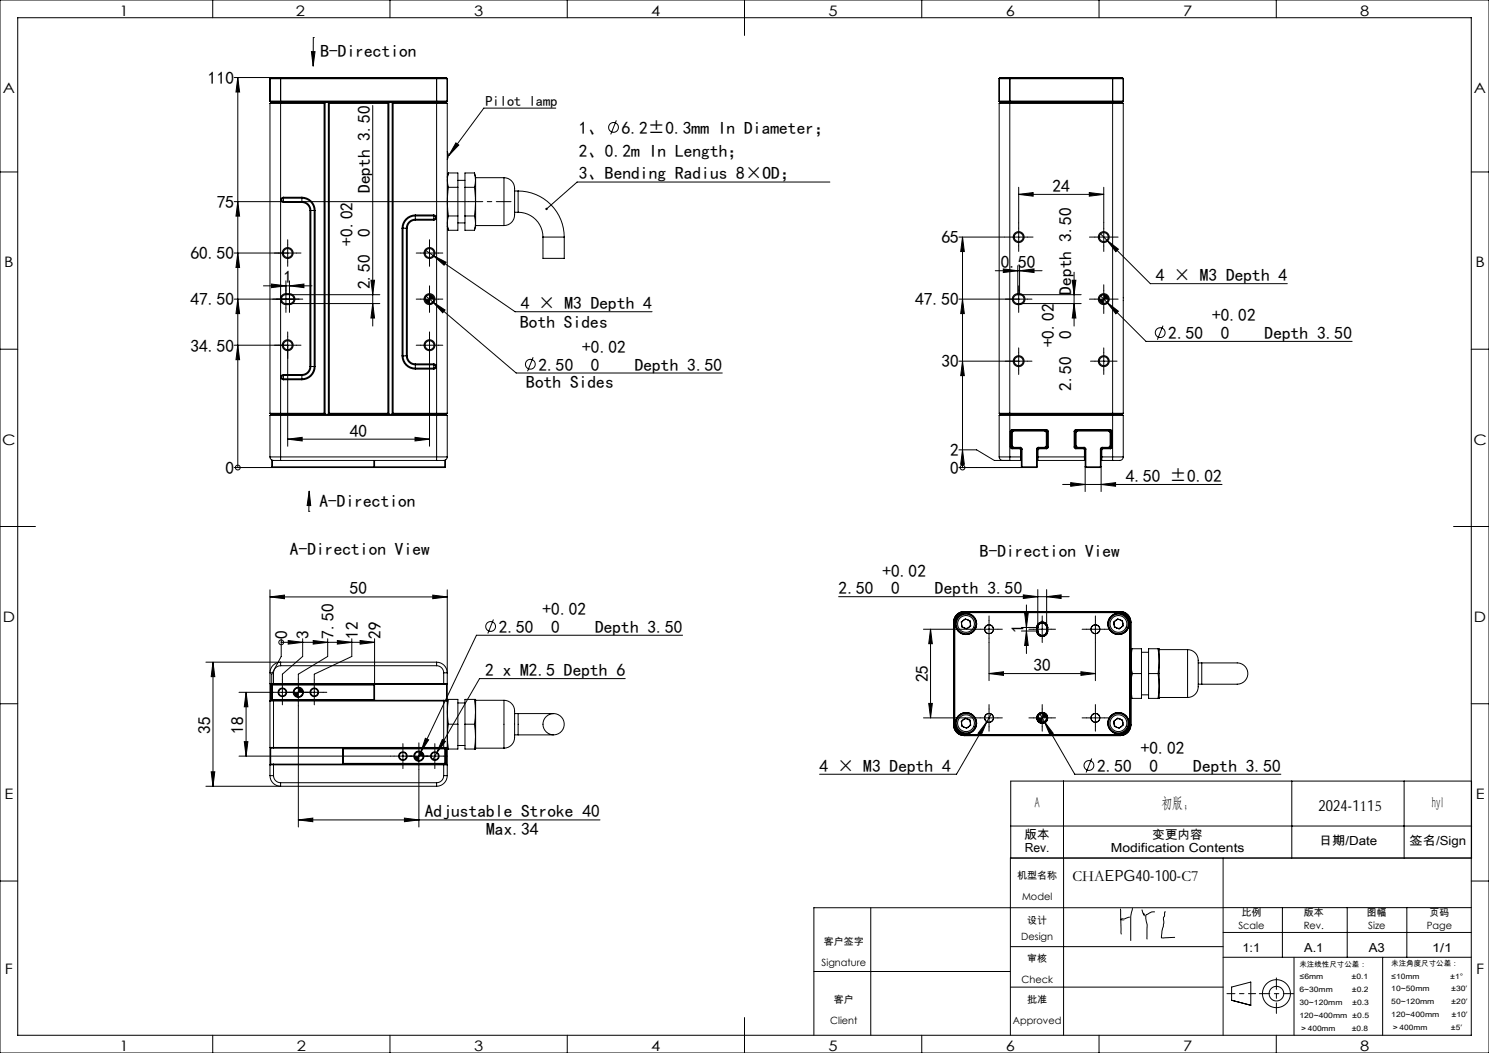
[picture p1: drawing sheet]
<svg xmlns="http://www.w3.org/2000/svg" width="420mm" height="297mm" viewBox="0 0 420 297" stroke-linecap="round" stroke-linejoin="round" font-family="sans-serif">
<g fill="none" stroke="#000" stroke-width=".28">
<path d="M0 0h420v297h-420zM5 5h410v287h-410zM60 0v5M87.8 14.6h1.1l-.6 4zM88.4 10.6h.1M88.4 10.6l-.1 8M110 0v5M160 0v5M210 0v10M260 0v5M310 0v5M360 0v5"/>
<path d="M67.1 21.9l.5 4.1h-1zM67.1 21.9v110M76.2 22.2l.3-.3h2.7v62.1M76.2 22.2h50M76.2 28.6h50M76.2 29.2h15.2M76.2 22.2v6.4M76.2 29.2v87.4M76.2 28.6l.3 .3M76.5 28.9h49.4M76.5 28.9l-.3 .3M91.4 29.2v87.4"/>
<path d="M91.7 29l-.3 .2M91.7 29v87.8M91.8 28.9l-.1 .1M92.6 28.9v.1M92.6 29l.3 .2M92.6 29v87.8M92.9 29.2h16.5M92.9 29.2v87.4M105.1 29.8v62.2M109.4 29.2v87.4M109.7 29l-.3 .2M109.7 29v87.8"/>
<path d="M109.8 28.9l-.1 .1M110.6 28.9v.1M110.6 29l.3 .2M110.6 29v87.8M110.9 29.2h15.3M110.9 29.2v87.4M123.2 21.9h2.7l.3 .3M123.2 21.9h-57.1M123.2 21.9v107M125.9 28.9l.3 .3M126.2 22.2v6.4M126.2 29.2v87.4"/>
<path d="M126.2 28.6l-.3 .3M156.8 30.5h-20.3l-9.9 13.4M173.8 34l-1.5 3.9M281.8 22.2h35M281.8 28.6h35M281.8 29.2h35M281.8 28.6l.3 .3M281.8 22.2v6.4M281.8 29.2v87.4M282.1 28.9h34.4M282.1 28.9l-.3 .3M284.8 21.9h-2.7l-.3 .3"/>
<path d="M284.8 21.9h29M284.8 21.9v107M313.8 21.9h2.7l.3 .3M313.8 21.9v107M316.5 28.9l.3 .3M316.8 29.2v87.4M316.8 22.2v6.4M316.8 28.6l-.3 .3M0 48.5h5M66.1 56.9h66.1M67.1 56.9l.5 4.1h-1zM80 55.6a.74 .74 0 0 0-.8 .8 .74 .74 0 0 0 .8 .7"/>
<path d="M80 55.9a.46 .46 0 0 0-.5 .5 .46 .46 0 0 0 .5 .4M80 55.9v.9M80 55.6h5.2M80 57.1h5.2M80 55.9h5.2M80 55.6v.3M80 56.8v.3M85.2 55.6a3.7 3.7 0 0 1 3.7 3.8M85.2 57.1a2.26 2.26 0 0 1 2.2 2.3M85.2 55.9a3.5 3.5 0 0 1 3.4 3.5M85.2 56.8a2.54 2.54 0 0 1 2.5 2.6M85.2 55.9v.9"/>
<path d="M85.2 55.6v.3M85.2 56.8v.3M87.4 59.4v44M87.4 59.4h.3M87.7 59.4h.9M87.7 59.4v44M88.6 59.4v44M88.6 59.4h.3M88.9 59.4v44M126.2 42.8l.3 1.1-.3 1.1M126.5 48.8a7.2 7.2 0 0 0 0 4M126.5 52.8l-.1 1a28 28 0 0 0 .1 7.1"/>
<path d="M126.5 48.8h2.7v16.2h-2.7M126.5 48.8l-.3 1.2M126.5 52.8h2.7M128.6 40.3l.8 .6-2.8 3zM129.2 50.9h2M131.2 52.8h2.6M133.8 52.8l.2 1a28 28 0 0 1-.2 7.1M133.8 48.8a7.2 7.2 0 0 1 0 4M133.8 48.8l.4 1.2v13.8l-.4 1.2M133.8 48.8h-2.6v16.2h2.6M134.2 50.1h8M142.2 50.1a3.3 3.3 0 0 1 3 4.2v4.9a3.5 3.5 0 0 1-3 4.4"/>
<path d="M142.2 50.1v13.5M145.2 53.9h1M145.2 59.9h1M146.2 59.9a7 7 0 0 1 7 7M146.2 53.9a13 13 0 0 1 13 13M146.2 53.9v6M234.1 51.3h-71.3l-8.6 7.6M287.3 54.8l4.1-.5v1zM287.3 52.8v10M287.3 54.8h24M307.3 54.3l4 .5-4 .5zM311.3 52.8v10"/>
<path d="M415 48.5h5M67.1 71.4l.5 4.1h-1zM80.7 79.2v7.7M81.2 68.9v5M81.7 79.2v7.7M83.7 71.4h-17.6M104.6 79h1l-.5 4.1zM113.4 64.4v36M113.4 64.4h.3M113.7 64.4h.9M113.7 64.4v36M114.6 64.4h.3"/>
<path d="M114.6 64.4v36M114.9 64.4v36M117.2 62.1a2.26 2.26 0 0 0-2.3 2.3M117.2 60.6a3.7 3.7 0 0 0-3.8 3.8M117.2 60.9a3.5 3.5 0 0 0-3.5 3.5M117.2 61.8a2.54 2.54 0 0 0-2.6 2.6M117.2 60.9v.9M117.2 60.9h5.2M117.2 62.1h5.2M117.2 60.6h5.2M117.2 60.6v.3M117.2 61.8v.3"/>
<path d="M117.2 61.8h5.2M118.7 71.4h5M120.1 70.7l25.2 17.2h38.6M121.2 68.9v5M122.2 72.1l3.6 1.9-.5 .8zM122.4 60.6a.74 .74 0 0 1 .7 .8 .74 .74 0 0 1-.7 .7M122.4 60.9a.46 .46 0 0 1 .4 .5 .46 .46 0 0 1-.4 .4M122.4 60.9v.9M122.4 60.6v.3M122.4 61.8v.3M126.2 63.8l.3 1.2M126.5 60.9a7.2 7.2 0 0 0 0 4.1"/>
<path d="M126.5 60.9h2.7M129.2 62.9h2M131.2 60.9h2.6M133.8 60.9a7.2 7.2 0 0 1 0 4.1M134.2 63.6h8M153.2 66.9v6h6v-6M153.2 66.9h6M270.5 66.9h12.8M271.5 66.9l.5 4.1h-1zM271.5 66.9v65M280.7 76.4h13.2M283 75.9l4.1 .5-4.1 .5z"/>
<path d="M284.8 66.9h5M287.1 74.9v8.2M287.3 64.4v5M287.6 76.4l4.1-.5v1zM287.6 74.9v8.2a1.25 1.25 0 0 1 1.2 1.3 1.25 1.25 0 0 1-1.2 1.2v.3M302.5 79h1l-.5 4.1zM303 76.8v15.2M308.8 66.9h5M310.5 66l14 14h38.6M311.3 64.4v5M312.2 67.8l3.3 2.5-.8 .7zM0 98.5h5"/>
<path d="M67.1 97.4l.5 4.1h-1zM67.1 84.4l.5 4.1h-1zM74.3 80.6h13.7M76.6 80.1l4.1 .5-4.1 .5zM79.2 84v.8M79.2 84a1.55 1.55 0 0 1 1.5-1.2 1.83 1.83 0 0 1 2.5 1.8 2.19 2.19 0 0 1-3.3 1.1l-.7-.9M79.2 84.8v44.1M79.2 84l.2 .1M79.4 84.1v.6M79.4 84.7a1.25 1.25 0 0 0 1.3 .9h26.4M79.4 84.7l-.2 .1M81.2 94.9v31"/>
<path d="M81.7 80.6l4-.5v1zM81.7 83.1a1.25 1.25 0 0 1 1.2 1.3 1.25 1.25 0 0 1-1.2 1.2M83.7 97.4h-17.6M84.2 84.4h-18.1M105.1 85.6l.5 4.1h-1zM107.1 83.1h-26.4a1.25 1.25 0 0 0-1.3 1M118.7 97.4h5M118.7 84.4h5M120.2 83.6l25.4 21.6h58.1M121.2 83.1l-.9 .4-.4 .9M121.2 81.9v5M121.2 94.9v31"/>
<path d="M122.1 85.2l3.4 2.2-.6 .8zM122.4 84.4l-.4 .9-.8 .3M271.5 84.4l.5 4.1h-1zM287.1 85.9a1.58 1.58 0 0 1-1.5-1.8 1.58 1.58 0 0 1 2-1.3 1.55 1.55 0 0 1 1.5 1.6 1.55 1.55 0 0 1-1.5 1.5M287.1 83.1a1.25 1.25 0 0 0-1.3 1.3 1.25 1.25 0 0 0 1.3 1.2M287.1 85.6v.3M287.1 83.1h17.9M287.1 85.6h17.9M287.1 85.9h.5M287.3 81.9v5M287.3 99.4v5M289.8 84.4h-19.3"/>
<path d="M303 85.6l.5 4.1h-1zM308.8 84.4h5M310.5 83.5l12.8 12.8h58.1M311.3 81.9v5M311.3 99.4v5M311.3 83.1l-.8 .4-.4 .9M312.2 85.3l3.3 2.5-.8 .7zM312.6 84.4l-.4 .9-.9 .3M328 91.8l-1.5 4M415 98.5h5M76.2 116.6h15.2M76.2 117.2h50"/>
<path d="M76.2 117.2v11.7M76.2 116.6l.3 .3M76.5 116.9h49.4M76.5 116.9l-.3 .3M80 105.6a.74 .74 0 0 0-.8 .8 .74 .74 0 0 0 .8 .7M80 105.9a.46 .46 0 0 0-.5 .5 .46 .46 0 0 0 .5 .4M80 105.9v.9M80 105.6h5.2M80 107.1h5.2M80 105.6v.3M80 106.8v.3M80 105.9h5.2"/>
<path d="M80 106.8h5.2M85.2 105.9v.9M85.2 105.6v.3M85.2 106.8v.3M87.4 103.4a2.26 2.26 0 0 1-2.2 2.2M87.4 103.4h.3M87.7 103.4a2.54 2.54 0 0 1-2.5 2.5M87.7 103.4h.9M88.6 103.4a3.5 3.5 0 0 1-3.4 3.4M88.6 103.4h.3M88.9 103.4a3.7 3.7 0 0 1-3.7 3.7M91.4 116.6l.3 .2"/>
<path d="M91.7 116.8l.1 .1M92.6 116.8v.1M92.9 116.6h16.5M92.9 116.6l-.3 .2M109.4 116.6l.3 .2M109.7 116.8l.1 .1M110.6 116.8v.1M110.9 116.6h15.3M110.9 116.6l-.3 .2M113.4 100.4a3.7 3.7 0 0 0 3.8 3.7M113.4 100.4h.3M113.7 100.4a3.5 3.5 0 0 0 3.5 3.4"/>
<path d="M113.7 100.4h.9M114.6 100.4a2.54 2.54 0 0 0 2.6 2.5M114.6 100.4h.3M114.9 100.4a2.26 2.26 0 0 0 2.3 2.2M117.2 102.9v.9M117.2 104.1h5.2M117.2 102.6h5.2M117.2 102.6v.3M117.2 103.8v.3M117.2 102.9h5.2M117.2 103.8h5.2M122.4 102.6a.74 .74 0 0 1 .7 .8 .74 .74 0 0 1-.7 .7"/>
<path d="M122.4 102.9a.46 .46 0 0 1 .4 .5 .46 .46 0 0 1-.4 .4M122.4 102.9v.9M122.4 102.6v.3M122.4 103.8v.3M125.9 116.9l.3 .3M126.2 117.2v11.7M126.2 116.6l-.3 .3M150.4 100.8l-1.6 3.9M271.5 101.9l.5 4.1h-1zM281.8 116.6h35M281.8 117.2h35M281.8 117.2v11.7"/>
<path d="M281.8 116.6l.3 .3M282.1 116.9h34.4M282.1 116.9l-.3 .3M289.8 101.9h-19.3M308.8 101.9h5M316.5 116.9l.3 .3M316.8 117.2v11.7M316.8 116.6l-.3 .3M67.1 131.9h.1M76.2 128.9h3M76.2 128.9a1.34 1.34 0 0 0 1.8 1h1.2M76.7 129.7v2"/>
<path d="M76.7 131.7h49M76.9 129.8v2.1l-.2-.2M79.2 128.9v1M79.2 129.9h44M79.2 128.9h44M81.2 123.9l4-.5v1zM81.2 123.9h40M87.2 138.5l.4 4.1h-1zM87.2 138.5l-.1 5.7M105.5 129.9v2l.2-.2v-1.8M117.1 123.4l4.1 .5-4.1 .5zM123.2 128.9h3"/>
<path d="M123.2 128.9v1M125.5 131.9h-59.4M125.5 129.8v2.1M125.7 129.7v2M125.7 131.7l-.2 .2M126.2 128.9a1.34 1.34 0 0 1-1.9 1h-1.1M270.5 126.9h5l5 3h7.4M271.5 126.9l.5 4.1h-1zM271.5 131.9h.1M281.8 128.9h3M281.8 128.9a1.34 1.34 0 0 0 1.9 1h1.1v-1M284.8 128.9h3.3"/>
<path d="M285 126.1l.1 .3 .4 .2M285 121.7v4.4M285 126.1h.2M285 121.7h.2M285.2 126.1l.3 .3M285.2 121.7v4.4M285.3 121.9v4M285.3 121.9l.2 .1M285.3 125.9l.5 .5 .1-.2M285.5 121.2l-.4 .1-.1 .4M285.5 121.4l-.3 .3M285.5 126.4h2.3"/>
<path d="M285.5 126.6h2.1M285.5 121.2h9.7M285.5 121.2v.2M285.5 126.4v.2M285.5 121.4h9.7M285.5 125.8l.4 .4M285.5 122v3.8M285.5 125.8l-.2 .1M285.9 126.2h1.9M285.9 121.6l-.4 .4M285.9 121.6h8.9M285.9 121.6l-.1-.2-.5 .5"/>
<path d="M287.6 126.6l.3 .3M287.6 126.6v-.2l.3 .1 .2 .4h-.2M287.8 126.2l.3 .1 .2 .4M287.8 126.4l.3 .3M287.8 126.2v.2M287.9 126.9v3M288.1 128.9v.8M288.1 131.7h4.5M288.1 126.7h.2M288.1 126.7v2.2M288.1 129.7v2M288.1 129.7l-.2 .2"/>
<path d="M288.3 126.7v5.2l-.2-.2M292.4 131.9h-21.9M292.4 126.7v5.2M292.4 126.7h.2M292.6 128.9v.8M292.6 128.9h13.5M292.6 131.7l-.2 .2M292.6 126.7v2.2M292.6 129.7v2M292.6 129.7l.2 .2M292.8 126.9v3M292.8 129.9h13.1"/>
<path d="M292.9 126.2l-.4 .1-.1 .4M292.9 126.4l-.3 .3M292.9 126.2h1.9M292.9 126.4h2.3M292.9 126.2v.2M293.1 126.6l-.3 .3M293.1 126.6v-.2l-.4 .1-.1 .4h.2M293.1 126.6h2.1M294.8 121.6l.3 .4M294.8 126.2v.2M294.8 121.4v.2M294.8 121.4l.5 .5"/>
<path d="M294.9 121.4h.1M294.9 126.4h.1M295.1 122v3.8M295.1 125.8l-.3 .4M295.1 125.8l.2 .1M295.2 121.2l.3 .1 .2 .4M295.2 121.4l.3 .3M295.2 121.2v.2M295.2 126.4v.2M295.3 121.9l-.2 .1M295.3 125.9l-.5 .5M295.3 121.9v4"/>
<path d="M295.5 126.1l-.3 .3M295.5 126.1h.2M295.5 121.7h.2M295.5 121.7v4.4M295.7 126.1l-.2 .3-.3 .2M295.7 121.7v4.4M299.7 136.6h45M302 136.1l4.1 .5-4.1 .6zM303 126.1l.1 .3 .4 .2M303 121.7v4.4M303 126.1h.2M303 121.7h.2"/>
<path d="M303.2 126.1l.2 .3h2.4M303.2 121.7v4.4M303.3 121.4v4.9M303.3 125.9l.5 .5 .1-.2M303.3 121.9l.2 .1M303.3 121.9v4M303.5 121.2l-.4 .1-.1 .4M303.5 121.2v.5M303.5 126.6h2.1M303.5 121.2h9.7M303.5 126v.6M303.5 122v3.8"/>
<path d="M303.5 125.8l.4 .4M303.5 125.8l-.2 .1M303.9 126.2h1.9M303.9 121.6h8.9M303.9 121.6l-.4 .4M303.9 121.6l-.1-.2-.5 .5M305.6 126.6l.3 .3M305.6 126.6v-.2l.3 .1 .2 .4h-.2M305.8 126.2l.3 .1 .2 .4M305.8 126.4l.3 .3M305.8 126.2v.2M305.9 126.9v3"/>
<path d="M306.1 128.9v9.7M306.1 126.7v2.2M306.1 126.7h.2M306.1 129.7l-.2 .2M306.3 131.9h4.1M306.3 131.9l-.2-.2h4.5l-.2 .2M306.3 126.7v5.2M310.4 126.7h.2M310.4 126.7v5.2M310.6 136.6l4.1-.5v1.1zM310.6 128.9v9.7M310.6 126.7v2.2"/>
<path d="M310.6 128.9h3.2M310.6 129.7l.2 .2M310.8 126.9v3M310.8 129.9h3M310.9 126.2l-.4 .1-.1 .4M310.9 126.4l-.3 .3M310.9 126.2h1.9M310.9 126.4h2.3M310.9 126.2v.2M311.1 126.6l-.3 .3M311.1 126.6v-.2l-.4 .1-.1 .4h.2M311.1 126.6h2.1"/>
<path d="M312.8 121.6l.3 .4M312.8 121.6v-.2l.5 .5M313.1 122v3.8M313.1 125.8l-.3 .4M313.1 125.8l.2 .1M313.2 121.2l.3 .1 .2 .4M313.2 121.4h-9.7l-.3 .3M313.2 121.4l.3 .3M313.2 121.2v.2M313.2 126.4v.2M313.3 125.9l-.5 .5v-.2M313.3 121.9v4"/>
<path d="M313.3 121.9l-.2 .1M313.5 126.1l-.3 .3M313.5 126.1h.2M313.5 121.7h.2M313.5 121.7v4.4M313.7 126.1l-.2 .3-.3 .2M313.7 121.7v4.4M313.8 128.9v1M313.8 128.9h3M316.8 128.9a1.34 1.34 0 0 1-1.9 1h-1.1M0 148.5h10M87.1 144.2h.1"/>
<path d="M410 148.5h10M76.2 168.4l4-.5v1zM76.2 166.4v52.4M76.2 168.4h50M122.1 167.9l4.1 .5-4.1 .5zM126.2 166.4v52.4M139.2 174.7l-1.6 4M192.5 179.2h-58.1l-15.7 32.9M236.5 168.3h65.1M260.5 177.5h14.7M262.5 177.5l.5 4.1h-1zM262.5 177.5v25"/>
<path d="M269 175.5h.3M269 175.5v29M269.3 175.5v29M271.1 175.4l1.2-.9 1.3 .6 .2 1.4-1.1 .9-1.4-.5zM272 172.8a2.7 2.7 0 0 0-2.7 2.7M272 172.5a3 3 0 0 0-3 3M272 172.8h44M272 172.5v.3M272 172.5h44M276.5 177.5h5M279 175v5M288.6 167.8l4.1 .5-4.1 .5z"/>
<path d="M289 172.9h1l-.5 4.1zM289.5 170.6v13.7M289.5 178l.5 4.1h-1zM291.5 177.5h5M292.7 166.3v11.7M292.7 178a1.25 1.25 0 0 0 1.3 1.2 1.25 1.25 0 0 0 1.2-1.2M292.7 178h-4.6M294 175v5M295.2 178h.3M295.2 168.3l4.1-.5v1zM295.2 166.3v11.7M295.5 177a1.55 1.55 0 0 0-1.5-1.6 1.55 1.55 0 0 0-1.6 1.6 1.83 1.83 0 0 0 1.8 2.5 1.55 1.55 0 0 0 1.3-1.5"/>
<path d="M295.5 177h-.3a1.25 1.25 0 0 0-1.2-1.3 1.25 1.25 0 0 0-1.3 1.3h-4.6M295.5 177v1M306.5 177.5h5M309 175v5M314.1 175.4l1.2-.9 1.3 .6 .2 1.4-1.1 .9-1.4-.5zM316 172.8a2.7 2.7 0 0 1 2.7 2.7M316 172.5a3 3 0 0 1 3 3M316 172.5v.3M318.7 175.5v29M318.7 175.5h.3M319 175.5v29M0 198.5h5"/>
<path d="M58.1 186.8h65.1M60.1 186.8l.5 4h-1zM60.1 186.8v35M67.4 195.3h8.7M69.4 195.3l.5 4h-1zM69.4 195.3v18M76.4 193l-.2-.2h50l-.2 .2M76.4 197.5l-.2 .2h50l-.2-.2M76.4 197.5h.5M76.4 193h.5M76.4 193v4.5M76.7 193v.2"/>
<path d="M76.7 197.3v.2M76.7 193.2h29M76.7 197.3h29M76.7 197.3l.2 .2M76.9 197.5h48.3M76.9 193h48.3M76.9 193v4.5M76.9 193l-.2 .2M77.2 195.3h14M77.2 189.8v3.2M77.2 197.5v13.5M79.2 187.8a2 2 0 0 0-2 2"/>
<path d="M79.2 187.8v-1a2.76 2.76 0 0 0-3 3h1M79.2 187.8h44M79.3 181.2h.1M79.3 180.2v5l-2.6 5v7.1M79.3 181.2h26.4M79.7 192.8v5M81.3 180.7l4.1 .5-4.1 .5zM84.2 194l-.9 .4-.4 .9M84.2 199v34.3M84.2 192.8v5M85.4 180.2v5l-5.7 5v1.5M85.4 195.3l-.4 .9-.8 .3"/>
<path d="M88.3 180.7l4.1 .5-4.1 .5zM88.7 192.8v5M92.4 180.2v5l-8.2 5v1.3M95.2 180.7l4 .5-4 .5zM99.2 180.2v5l-10.5 5v1.5M101.6 180.7l4.1 .5-4.1 .5zM105.7 193v.2M105.7 197.3v.2M105.7 193.2l-.2-.2v4.5l.2-.2M105.7 180.2v17.1M123.2 186.8a2.84 2.84 0 0 1 2.9 3h-.9M123.2 186.8v1"/>
<path d="M123.2 187.8a2 2 0 0 1 2 2M125.2 197.5h.8M125.2 193h.8M125.2 189.8v3.2M125.2 197.5v13.5M126 193v4.5M126.2 197.3v.1M126.2 197.3h.3M126.5 197.3a21.3 21.3 0 0 0 0 7M126.5 197.3h2.7v14h-2.7M129.2 198.3h2M133.8 197.3a21.2 21.2 0 0 1 0 7"/>
<path d="M133.8 197.3l.4 .1v13.8l-.4 .1M133.8 197.3h-2.6v14h2.6M134.2 197.5h8M142.2 197.5a3.4 3.4 0 0 1 3 4.3v4.9a3.5 3.5 0 0 1-3 4.3M142.2 197.5v13.5M176.4 191.4h-41.1l-12.1 21M262 198.4h1l-.5 4.1zM279 190l4.1-.5v1zM279 181.2v10.8M279 190h30M279 200v5M304.9 189.5l4.1 .5-4.1 .5z"/>
<path d="M309 200v5M309 181.2v10.8M319 188.9l.3 1.1-.3 1.1M319 196.9l.3 .1M319.3 183a21.2 21.2 0 0 0 0 7M319.3 183l-.3 .1M319.3 190a21.2 21.2 0 0 0 0 7M319.3 190h2.7M319.3 183h2.7v14h-2.7M322 196h2M322 184h2M324 190h2.7"/>
<path d="M326.7 183a21.3 21.3 0 0 1 0 7M326.7 183l.3 .1v13.8l-.3 .1M326.7 190a21.3 21.3 0 0 1 0 7M326.7 183h-2.7v14h2.7M327 183.2h8M327 196.7h8M335 183.2a3.6 3.6 0 0 1 3 4.6v5.3a3.1 3.1 0 0 1-3 3.6M335 183.2v13.5M338 193h1M338 187h1M339 187h9a3.1 3.1 0 0 1 4 3 3.1 3.1 0 0 1-4 3h-9M339 187v6"/>
<path d="M415 198.5h5M59.6 217.7h1l-.5 4.1zM67.4 213.3h42.7M68.9 209.2h1l-.5 4.1zM76.2 218.8a2.84 2.84 0 0 0 3 2.9v-.9M76.2 218.8h1M76.4 215.5l-.2 .2h50l-.2-.2M76.4 211h.8M76.4 211l-.2-.2h50l-.2 .2M76.4 215.5h.8M76.4 211v4.5M77.2 218.8a2 2 0 0 0 2 2"/>
<path d="M77.2 211h48.3M77.2 215.5h48.3M77.2 215.5v3.3M96.7 211v.2M96.7 215.3v.2M96.7 215.3h29M96.7 211.2l.2-.2v4.5l-.2-.2M96.7 211.2h29M96.7 211.2v4.1M111.2 213.3h14M113.7 210.8v5M118.2 212l-.9 .4-.4 .9"/>
<path d="M118.2 217v16.3M118.2 210.8v5M118.7 212.1l-1.1 2.3M119.4 213.3l-.4 .9-.8 .3M120 208.2l.9 .5-2.2 3.4zM122.7 210.8v5M123.2 212.4l-1.1 1.8M124.8 208.6l.8 .5-2.4 3.3zM125.2 218.8h1M125.2 218.8a2 2 0 0 1-2 2M125.2 215.5v3.3M125.5 215.5h.5"/>
<path d="M125.5 211h.5M125.5 211v4.5M125.5 211l.2 .2M125.7 211v.2M125.7 215.3v.2M125.7 211.2v4.1M125.7 215.3l-.2 .2M126 211v4.5M126.2 218.8a3 3 0 0 1-3 3M126.2 211.2v.1M126.2 211.3h.3M126.5 204.3a21.3 21.3 0 0 0 0 7"/>
<path d="M126.5 204.3h2.7M129.2 210.3h2M131.2 204.3h2.6M133.8 204.3a21.2 21.2 0 0 1 0 7M134.2 211h8M145.2 201.3h1M145.2 207.3h1M146.2 201.3h10M146.2 207.3h10M146.2 201.3v6M260.5 202.5h14.7M269 204.5a3 3 0 0 0 3 3"/>
<path d="M269 204.5h.3M269.3 204.5a2.7 2.7 0 0 0 2.7 2.7M271.1 203.4l1.2-.9 1.3 .6 .2 1.4-1.1 .9-1.4-.5zM272 207.2h44M272 207.2v.3M272 207.5h44M276.5 202.5h5M278.4 203.6l-1.6 3.7-.9-.5zM279.6 201.4l-9.8 17h-38.6M293.4 201.4l9.8 17h58.1M294 201.2l-.9 .4-.4 .9M294.6 203.6l2.5 3.2-.9 .5z"/>
<path d="M295.2 202.5l-.3 .9-.9 .3M306.5 202.5h5M307.9 213.9l-1.5 4M314.1 203.4l1.2-.9 1.3 .6 .2 1.4-1.1 .9-1.4-.5zM316 207.2v.3M318.7 204.5a2.7 2.7 0 0 1-2.7 2.7M318.7 204.5h.3M319 204.5a3 3 0 0 1-3 3M79.2 220.8h44M84.2 231.3l4-.6v1.1zM84.2 231.3h85M114.1 230.7l4.1 .6-4.1 .5z"/>
<path d="M123.2 220.8v1M123.2 221.8h-65.1M285.1 220.3h130v21.7h-130zM285.1 233h130M300 220.3v71.7M364.4 220.3v21.7M396.1 220.3v21.7M0 248.5h5M245.6 256v36M316 256.3l.3 7.2M318.7 258.7l-1.5 .5h-.9l-.2 .2M319.3 256.2l.1 .4a12.9 12.9 0 0 0-.5 5.6v3.2"/>
<path d="M322 256.6l1 1.8M325.7 257.2h.1a3.7 3.7 0 0 0-2.4 .7 6.8 6.8 0 0 0 .2 3.4v3.6M328.5 257.2h.1l-.1 1.2-.3 .6 .1 1.2-.5 2.4-.2 1.9 3.8-.1M345 256h-115.4v36M345 256h70M361.7 256v14M380 256v14M396.8 256v14M415 248.5h5M229.6 274h55.4M285 267h60M285 278.4h60"/>
<path d="M345 263h70M345 270h70M347.4 278.4l5.4-1.4v6.5l-5.4-1.4zM365 270v22M390 270v22M60 292v5M110 292v5M160 292v5M210 287v10M260 292v5M310 292v5M360 292v5"/>
<circle cx="173.1" cy="35.9" r="1.38"/>
<circle cx="81.2" cy="71.4" r="1.25"/>
<circle cx="81.2" cy="71.4" r="1.55"/>
<circle cx="121.2" cy="71.4" r="1.55"/>
<circle cx="121.2" cy="71.4" r="1.25"/>
<circle cx="287.3" cy="66.9" r="1.55"/>
<circle cx="287.3" cy="66.9" r="1.25"/>
<circle cx="311.3" cy="66.9" r="1.25"/>
<circle cx="311.3" cy="66.9" r="1.55"/>
<circle cx="81.2" cy="97.4" r="1.25"/>
<circle cx="81.2" cy="97.4" r="1.55"/>
<circle cx="121.2" cy="84.4" r="1.55"/>
<circle cx="121.2" cy="97.4" r="1.55"/>
<circle cx="121.2" cy="84.4" r="1.25"/>
<circle cx="121.2" cy="97.4" r="1.25"/>
<circle cx="311.3" cy="84.4" r="1.25"/>
<circle cx="311.3" cy="84.4" r="1.55"/>
<circle cx="327.3" cy="93.8" r="1.38"/>
<circle cx="149.6" cy="102.7" r="1.38"/>
<circle cx="287.3" cy="101.9" r="1.55"/>
<circle cx="287.3" cy="101.9" r="1.25"/>
<circle cx="311.3" cy="101.9" r="1.25"/>
<circle cx="311.3" cy="101.9" r="1.55"/>
<circle cx="67.1" cy="131.9" r=".68"/>
<circle cx="271.5" cy="131.9" r=".68"/>
<circle cx="138.4" cy="176.7" r="1.38"/>
<circle cx="272.5" cy="176" r="1.25"/>
<circle cx="272.5" cy="176" r="2.37"/>
<circle cx="272.5" cy="176" r="3"/>
<circle cx="272.5" cy="176" r="2.75"/>
<circle cx="279" cy="177.5" r="1.25"/>
<circle cx="309" cy="177.5" r="1.25"/>
<circle cx="315.5" cy="176" r="2.75"/>
<circle cx="315.5" cy="176" r="2.38"/>
<circle cx="315.5" cy="176" r="1.25"/>
<circle cx="315.5" cy="176" r="3"/>
<circle cx="79.3" cy="181.2" r=".68"/>
<circle cx="79.7" cy="195.3" r="1.22"/>
<circle cx="79.7" cy="195.3" r="1.02"/>
<circle cx="84.2" cy="195.3" r="1.45"/>
<circle cx="84.2" cy="195.3" r="1.25"/>
<circle cx="88.7" cy="195.3" r="1.22"/>
<circle cx="88.7" cy="195.3" r="1.02"/>
<circle cx="113.7" cy="213.3" r="1.22"/>
<circle cx="113.7" cy="213.3" r="1.03"/>
<circle cx="118.2" cy="213.3" r="1.25"/>
<circle cx="118.2" cy="213.3" r="1.45"/>
<circle cx="122.7" cy="213.3" r="1.22"/>
<circle cx="122.7" cy="213.3" r="1.03"/>
<circle cx="156.2" cy="204.3" r="3"/>
<circle cx="272.5" cy="204" r="1.25"/>
<circle cx="272.5" cy="204" r="2.37"/>
<circle cx="272.5" cy="204" r="3"/>
<circle cx="272.5" cy="204" r="2.75"/>
<circle cx="279" cy="202.5" r="1.25"/>
<circle cx="294" cy="202.5" r="1.55"/>
<circle cx="294" cy="202.5" r="1.25"/>
<circle cx="307.2" cy="215.9" r="1.38"/>
<circle cx="309" cy="202.5" r="1.25"/>
<circle cx="315.5" cy="204" r="2.75"/>
<circle cx="315.5" cy="204" r="2.38"/>
<circle cx="315.5" cy="204" r="1.25"/>
<circle cx="315.5" cy="204" r="3"/>
<circle cx="360" cy="280.3" r="2.06"/>
<circle cx="360" cy="280.3" r="3.9"/>
</g>
<path d="M132.2 56.9h12" fill="none" stroke="#000" stroke-width=".28" stroke-dasharray="30.5 1.3 1.3 1.3" stroke-dashoffset="26.5"/>
<g fill="none" stroke="#000" stroke-width=".28" stroke-dasharray="30.5 1.3 1.3 1.3">
<path d="M78.7 71.4h-1.3M81.2 68.9v-1.3M81.2 73.9v1.2M83.7 71.4h1.2M118.7 71.4h-1.3M121.2 68.9v-1.3M121.2 73.9v1.2M123.7 71.4h1.2M284.8 66.9h-1.5M287.3 64.4v-1.6M287.3 69.4v1.5M289.8 66.9h1.6"/>
<path d="M308.8 66.9h-1.5M311.3 64.4v-1.6M311.3 69.4v1.5M313.8 66.9h1.6M78.2 84.4h-1.3M78.7 97.4h-1.3M79.2 84.4h-1.3M80.7 81.9v-1.3M80.7 86.9v1.2M81.2 94.9v-1.3M81.2 99.9v1.2M81.7 81.9v-1.3"/>
<path d="M81.7 86.9v1.2M83.2 84.4h1.2M83.7 97.4h1.2M84.2 84.4h1.2M118.7 84.4h-1.3M118.7 97.4h-1.3M121.2 81.9v-1.3M121.2 86.9v1.2M121.2 94.9v-1.3M121.2 99.9v1.2M123.7 84.4h1.2M123.7 97.4h1.2"/>
<path d="M284.8 84.4h-1.2M287.3 86.9v1.2M287.3 81.9v-1.3M287.3 99.4v-1.3M289.8 84.4h1.3M308.8 84.4h-1.5M311.3 99.4v-1.3M311.3 81.9v-1.6M311.3 86.9v1.5M313.8 84.4h1.6M284.8 101.9h-1.2M287.3 104.4v1.2"/>
<path d="M289.8 101.9h1.3M308.8 101.9h-1.2M311.3 104.4v1.2M313.8 101.9h1.3M276.5 177.5h-1.3M279 175v-1.3M279 180v1.2M281.5 177.5h1.2M291.5 177.5h-1.3M294 175v-1.3M294 180v1.2M296.5 177.5h1.2"/>
<path d="M306.5 177.5h-1.3M309 175v-1.3M309 180v1.2M311.5 177.5h1.2M77.2 195.3h-1.1M79.7 192.8v-1.1M79.7 197.8v1M81.7 195.3h-1.3M82.2 195.3h1M84.2 192.8v-1.3M84.2 197.8v1.2M86.2 195.3h-1.1"/>
<path d="M86.7 195.3h1.2M88.7 192.8v-1.1M88.7 197.8v1M91.2 195.3h1M279 200v-1.3M294 200v-1.3M309 200v-1.3M111.2 213.3h-1.1M113.7 210.8v-1.1M113.7 215.8v1M115.7 213.3h-1.3M116.2 213.3h1"/>
<path d="M118.2 210.8v-1.3M118.2 215.8v1.2M120.2 213.3h-1.1M120.7 213.3h1.2M122.7 210.8v-1.1M122.7 215.8v1M125.2 213.3h1M276.5 202.5h-1.3M279 205v1.2M281.5 202.5h1.2M291.5 202.5h-1.3M294 202.5v-2.5"/>
<path d="M294 202.5h-2.5M294 202.5v2.5M294 202.5h2.5M294 205v1.2M296.5 202.5h1.2M306.5 202.5h-1.3M309 205v1.2M311.5 202.5h1.2"/>
</g>
<path d="M346.1 280.3h8.1" fill="none" stroke="#000" stroke-width=".28" stroke-dasharray="30.5 1.3 1.3 1.3" stroke-dashoffset="28.2"/>
<path d="M355.2 280.3h9.7M360 285.8v-10" fill="none" stroke="#000" stroke-width=".28" stroke-dasharray="30.5 1.3 1.3 1.3" stroke-dashoffset="27.5"/>
<path d="M345 242v50M415.1 242h-130.1v50" fill="none" stroke="#0a0605" stroke-width=".28"/>
<g fill="#000">
<path d="M287.3 54.8l4.1-.5v1zM307.3 54.3l4 .5-4 .5zM279 190l4.1-.5v1zM304.9 189.5l4.1 .5-4.1 .5z"/>
<path d="M287.6 76.4l4.1-.5v1zM283 75.9l4.1 .5-4.1 .5z"/>
<path d="M67.1 97.4l.5 4.1h-1zM67.1 84.4l.5 4.1h-1zM67.1 71.4l.5 4.1h-1zM67.1 21.9l.5 4.1h-1zM67.1 56.9l.5 4.1h-1zM153.9 58.7v.5l.3-.3-.3 .3a.34 .34 0 0 0 .5 0 .34 .34 0 0 0 0-.5 .34 .34 0 0 0-.5 0zM87.8 14.6h1.1l-.6 4zM271.5 126.9l.5 4.1h-1zM271.5 101.9l.5 4.1h-1zM271.5 84.4l.5 4.1h-1zM271.5 66.9l.5 4.1h-1z"/>
<path d="M81.7 80.6l4-.5v1zM76.6 80.1l4.1 .5-4.1 .5z"/>
<path d="M302.5 79h1l-.5 4.1zM303 85.6l.5 4.1h-1z"/>
<path d="M310.1 84.4l.4 .9 .8 .3v-1.2zM311.3 83.1v1.3h1.3l-.4-.9zM292.7 202.5l.4 .9 .9 .3v-1.2zM294 201.2v1.3h1.2l-.3-.9z"/>
<path d="M81.2 123.9l4-.5v1zM117.1 123.4l4.1 .5-4.1 .5z"/>
<path d="M87.2 138.5l.4 4.1h-1zM128.6 40.3l.8 .6-2.8 3zM119.9 84.4l.4 .9 .9 .3v-1.2zM121.2 83.1v1.3h1.2l-.4-.9z"/>
<path d="M302 136.1l4.1 .5-4.1 .6zM310.6 136.6l4.1-.5v1.1z"/>
<path d="M289 172.9h1l-.5 4.1zM289.5 178l.5 4.1h-1z"/>
<path d="M288.6 167.8l4.1 .5-4.1 .5zM295.2 168.3l4.1-.5v1z"/>
<path d="M60.1 186.8l.5 4h-1zM59.6 217.7h1l-.5 4.1zM69.4 195.3l.5 4h-1zM68.9 209.2h1l-.5 4.1zM104.6 79h1l-.5 4.1zM105.1 85.6l.5 4.1h-1zM262.5 177.5l.5 4.1h-1zM262 198.4h1l-.5 4.1z"/>
<path d="M82.9 195.3l.4 .9 .9 .3v-1.2zM84.2 194v1.3h1.2l-.4-.9zM116.9 213.3l.4 .9 .9 .3v-1.2zM118.2 212v1.3h1.2l-.4-.9z"/>
<path d="M81.3 180.7l4.1 .5-4.1 .5zM88.3 180.7l4.1 .5-4.1 .5zM95.2 180.7l4 .5-4 .5zM101.6 180.7l4.1 .5-4.1 .5z"/>
<path d="M120 208.2l-1.3 3.9 2.2-3.4zM124.8 208.6l-1.6 3.8 2.4-3.3zM76.2 168.4l4-.5v1zM122.1 167.9l4.1 .5-4.1 .5zM122.2 72.1l3.1 2.7 .5-.8zM122.1 85.2l2.8 3 .6-.8zM312.2 67.8l2.5 3.2 .8-.7zM312.2 85.3l2.5 3.2 .8-.7zM294.6 203.6l1.6 3.7 .9-.5zM278.4 203.6l-2.5 3.2 .9 .5z"/>
<path d="M84.2 231.3l4-.6v1.1zM114.1 230.7l4.1 .6-4.1 .5z"/>
</g>
<g font-size="4.9">
<text x="90.4" y="15.9">B-Direction</text>
<text x="58.6" y="23.7">110</text>
<text x="163.2" y="37.7">1、</text>
<text x="175.3" y="37.7">6.2±0.3mm In Diameter；</text>
<text x="163.2" y="44.1">2、0.2m In Length；</text>
<text x="163.2" y="50.6">3、Bending Radius 8×OD；</text>
<text x="61.1" y="58.7">75</text>
<text x="104.4" y="54.5" transform="rotate(-90 104.4 54.5)">Depth 3.50</text>
<text x="296.9" y="54.1">24</text>
<text x="99.5" y="69.3" transform="rotate(-90 99.5 69.3)">+0.02</text>
<text x="104.4" y="66.8" transform="rotate(-90 104.4 66.8)">0</text>
<text x="265.5" y="68.6">65</text>
<text x="53.7" y="73.2">60.50</text>
<text x="282.3" y="75.7">0.50</text>
<text x="80" y="79.9">1</text>
<text x="104.4" y="81.6" transform="rotate(-90 104.4 81.6)">2.50</text>
<text x="302.3" y="83.1" transform="rotate(-90 302.3 83.1)">Depth 3.50</text>
<text x="326.1" y="79.3">4 × M3 Depth 4</text>
<text x="53.7" y="86.2">47.50</text>
<text x="146.9" y="87.2">4 × M3 Depth 4</text>
<text x="258.1" y="86.1">47.50</text>
<text x="146.7" y="92.4">Both Sides</text>
<text x="302.3" y="95.5" transform="rotate(-90 302.3 95.5)">0</text>
<text x="329.5" y="95.6">2.50</text>
<text x="341.9" y="90.7">+0.02</text>
<text x="344.4" y="95.6">0</text>
<text x="356.7" y="95.6">Depth 3.50</text>
<text x="53.7" y="99.1">34.50</text>
<text x="164.2" y="99.6">+0.02</text>
<text x="297.3" y="98" transform="rotate(-90 297.3 98)">+0.02</text>
<text x="151.9" y="104.5">2.50</text>
<text x="166.7" y="104.5">0</text>
<text x="179" y="104.5">Depth 3.50</text>
<text x="265.5" y="103.6">30</text>
<text x="148.4" y="109.6">Both Sides</text>
<text x="302.3" y="110.3" transform="rotate(-90 302.3 110.3)">2.50</text>
<text x="98.7" y="123.2">40</text>
<text x="268" y="128.7">2</text>
<text x="63.6" y="133.6">0</text>
<text x="268" y="133.6">0</text>
<text x="317.5" y="135.9">4.50 ±0.02</text>
<text x="90.1" y="143">A-Direction</text>
<text x="81.8" y="156.4">A-Direction View</text>
<text x="276.4" y="157.2">B-Direction View</text>
<text x="98.7" y="167.7">50</text>
<text x="236.5" y="167.6">2.50</text>
<text x="248.9" y="162.7">+0.02</text>
<text x="251.4" y="167.6">0</text>
<text x="263.7" y="167.6">Depth 3.50</text>
<text x="153" y="173.5">+0.02</text>
<text x="140.7" y="178.5">2.50</text>
<text x="155.5" y="178.5">0</text>
<text x="167.8" y="178.5">Depth 3.50</text>
<text x="288.8" y="178.7" transform="rotate(-90 288.8 178.7)">1</text>
<text x="81.1" y="180.2" transform="rotate(-90 81.1 180.2)">0</text>
<text x="87.1" y="180.2" transform="rotate(-90 87.1 180.2)">3</text>
<text x="94.2" y="180.2" transform="rotate(-90 94.2 180.2)">7.50</text>
<text x="101" y="180.2" transform="rotate(-90 101 180.2)">12</text>
<text x="107.4" y="180.2" transform="rotate(-90 107.4 180.2)">29</text>
<text x="136.8" y="190.7">2 x M2.5 Depth 6</text>
<text x="291.5" y="189.3">30</text>
<text x="261.8" y="192.4" transform="rotate(-90 261.8 192.4)">25</text>
<text x="59.4" y="206.9" transform="rotate(-90 59.4 206.9)">35</text>
<text x="68.7" y="206.9" transform="rotate(-90 68.7 206.9)">18</text>
<text x="321.8" y="212.7">+0.02</text>
<text x="231.2" y="217.7">4 × M3 Depth 4</text>
<text x="309.4" y="217.7">2.50</text>
<text x="324.3" y="217.7">0</text>
<text x="336.6" y="217.7">Depth 3.50</text>
<text x="119.8" y="230.5">Adjustable Stroke 40</text>
<text x="137.1" y="235.5">Max.34</text>
</g>
<g font-size="4.4">
<text x="291.8" y="228">A</text>
<text x="327.6" y="228">初版；</text>
<text x="403.9" y="228">hyl</text>
<text x="371.9" y="228.8">2024-1115</text>
<text x="302.5" y="248.5">CHAEPG40-100-C7</text>
</g>
<g font-size="4.1">
<text x="33.7" y="4.4">1</text>
<text x="83.5" y="4.4">2</text>
<text x="133.7" y="4.4">3</text>
<text x="183.7" y="4.4">4</text>
<text x="233.7" y="4.4">5</text>
<text x="283.7" y="4.4">6</text>
<text x="333.7" y="4.4">7</text>
<text x="383.7" y="4.4">8</text>
<text x=".8" y="26.2">A</text>
<text x="136.9" y="29.9">Pilot lamp</text>
<text x="415.8" y="26.2">A</text>
<text x="1.2" y="75.4">B</text>
<text x="416.2" y="75.4">B</text>
<text x=".6" y="125.4">C</text>
<text x="415.6" y="125.4">C</text>
<text x=".8" y="175.4">D</text>
<text x="415.8" y="175.4">D</text>
<text x="1.2" y="225.4">E</text>
<text x="416.2" y="225.4">E</text>
<text x="1.4" y="274.7">F</text>
<text x="416.4" y="274.7">F</text>
<text x="33.7" y="296.4">1</text>
<text x="83.7" y="296.4">2</text>
<text x="133.7" y="296.4">3</text>
<text x="183.7" y="296.4">4</text>
<text x="233.7" y="296.4">5</text>
<text x="283.7" y="296.4">6</text>
<text x="333.7" y="296.4">7</text>
<text x="383.7" y="296.4">8</text>
</g>
<g font-size="3.5">
<text x="289" y="236.7">版本</text>
<text x="325.1" y="236.7">变更内容</text>
<text x="372" y="238.4">日期/Date</text>
<text x="397.6" y="238.4">签名/Sign</text>
<text x="289" y="240.2">Rev.</text>
<text x="313.3" y="240.2">Modification Contents</text>
<text x="350.5" y="268.5">1:1</text>
<text x="367.9" y="268.5">A.1</text>
<text x="386.1" y="268.5">A3</text>
<text x="404" y="268.5">1/1</text>
</g>
<g font-size="2.8" fill="#0a0605">
<text x="286.9" y="247.8">机型名称</text>
<text x="289.7" y="260.7">设计</text>
<text x="350.2" y="258.5">比例</text>
<text x="367.7" y="258.5">版本</text>
<text x="385.6" y="258.5">图幅</text>
<text x="403.2" y="258.5">页码</text>
<text x="232.4" y="266.5">客户签字</text>
<text x="289.7" y="271.3">审核</text>
<text x="235.2" y="282.9">客户</text>
<text x="289.7" y="282.9">批准</text>
</g>
<g font-size="2.8">
<text x="288.3" y="253.7">Model</text>
<text x="349.3" y="261.9">Scale</text>
<text x="367.7" y="261.9">Rev.</text>
<text x="385.9" y="261.9">Size</text>
<text x="402.4" y="261.9">Page</text>
<text x="288.1" y="265">Design</text>
<text x="231.7" y="272.6">Signature</text>
<text x="288.1" y="277.2">Check</text>
<text x="234.2" y="288.9">Client</text>
<text x="285.7" y="288.9">Approved</text>
</g>
<g font-size="2.1">
<text x="366.5" y="272.6">未注线性尺寸公差：</text>
<text x="392.4" y="272.4">未注角度尺寸公差：</text>
<text x="366.5" y="276.2">≤6mm</text>
<text x="366.5" y="279.9">6~30mm</text>
<text x="381.2" y="276.2">±0.1</text>
<text x="381.3" y="279.9">±0.2</text>
<text x="392.4" y="276">≤10mm</text>
<text x="392.4" y="279.6">10~50mm</text>
<text x="409.1" y="276">±1°</text>
<text x="409.3" y="279.6">±30′</text>
<text x="366.5" y="283.5">30~120mm</text>
<text x="366.5" y="287.1">120~400mm ±0.5</text>
<text x="381.4" y="283.5">±0.3</text>
<text x="392.4" y="283.2">50~120mm</text>
<text x="392.4" y="286.9">120~400mm</text>
<text x="409.3" y="283.2">±20′</text>
<text x="409.4" y="286.9">±10′</text>
<text x="366.5" y="290.7">＞400mm</text>
<text x="381.3" y="290.7">±0.8</text>
<text x="392.4" y="290.5">＞400mm</text>
<text x="409.3" y="290.5">±5′</text>
</g>
</svg>
